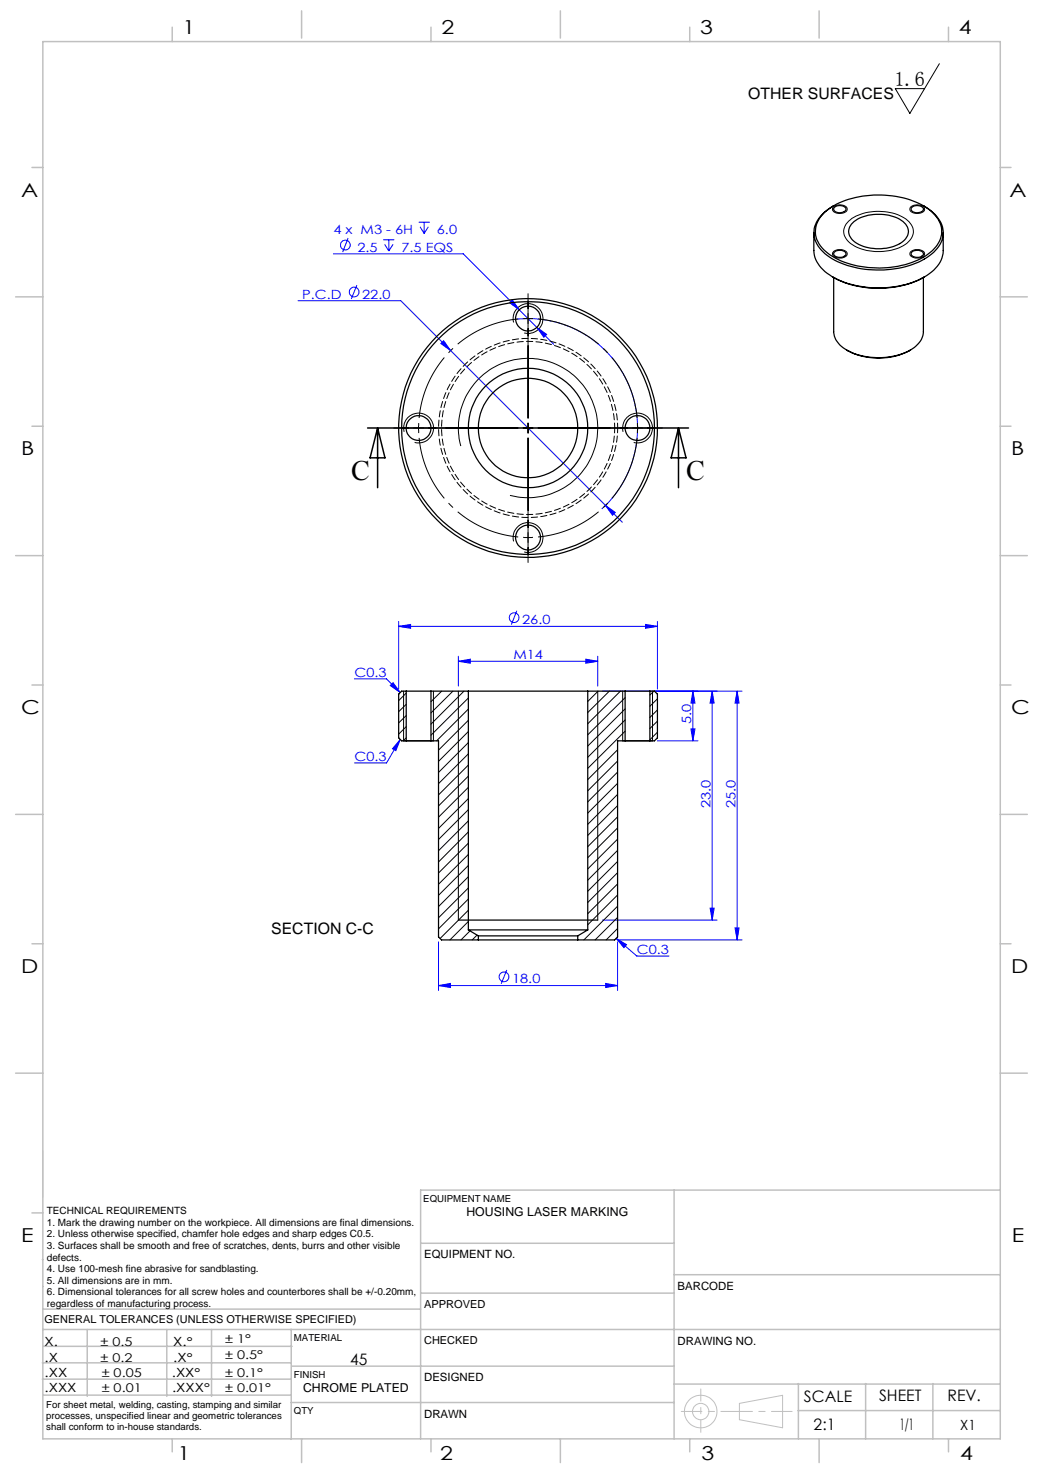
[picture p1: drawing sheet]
<svg xmlns="http://www.w3.org/2000/svg" width="210mm" height="297mm" viewBox="0 0 210 297" stroke-linecap="round" stroke-linejoin="round" font-family="sans-serif">
<g fill="none" stroke="#c0c0c0" stroke-width=".2">
<path d="M8.6 231.2v9.4M201 259.9h.1M148.6 282l8.7-1.6v6.5l-8.7-1.6z"/>
<circle cx="140.8" cy="283.7" r="3.3"/>
<circle cx="140.8" cy="283.7" r="1.64"/>
</g>
<path d="M136.9 283.6h22.3" fill="none" stroke="#c0c0c0" stroke-width=".2" stroke-dasharray="6.3 1.3 1.3 1.3" stroke-dashoffset="2.2"/>
<path d="M140.8 287.8v-8.7" fill="none" stroke="#c0c0c0" stroke-width=".2" stroke-dasharray="6.3 1.3 1.3 1.3" stroke-dashoffset="3.9"/>
<g fill="none" stroke="#c0c0c0" stroke-width=".3">
<path d="M8.6 8.4h192.4v280.7h-192.4zM34.6 5.5v2.9M60.6 2.2v5.5M86.6 5.5v2.9M112.6 2.2v5.5M138.6 5.5v2.9M164.6 2.2v5.5M190.6 5.5v2.9M6.4 33.7h2.2M201 33.7h2.2M3.1 59.7h5.5M201 59.7h5.4"/>
<path d="M6.4 85.7h2.2M201 85.7h2.2M3.1 111.7h5.5M201 111.7h5.4M6.4 137.7h2.2M201 137.7h2.2M3.1 163.7h5.5M201 163.7h5.4M6.4 189.6h2.2M201 189.6h2.2M3.1 215.6h5.5M201 215.6h5.4"/>
<path d="M135.5 239.1v50M201 239.1h-116.5v50M6.4 243.7h2.2M8.5 253.1h.1M8.6 258.5h.1M84.6 259.9h50.9M84.6 249.8h50.9M135.5 256.1h65.5M8.5 277.1h49.9M8.5 273.9h49.9M8.6 267.2h192.4M8.6 263.1h75.9"/>
<path d="M8.8 270.5h49.9M17.5 267.2v13.4M33.5 267.2v13.4M42.5 267.2v13.4M58.5 267.2v22M58.6 274.5h76.9M135.5 278.1h65.5M160.4 278v11.1M174 278v11.1M187.5 278v11.1M8.8 280.3h49.7M34.6 289.1v2.6"/>
<path d="M58.5 281.8h77M60.6 289.1v4.8M86.6 289.1v2.6M112.6 289.1v4.8M138.6 289.1v2.6M160.4 283.5h40.5M164.6 289.1v4.8M190.6 289.1v2.6"/>
</g>
<g fill="none" stroke="#00f" stroke-width=".2">
<path d="M67 51h26.1l18.2 18.2M70 47.8l-1.1 2.9M71.7 57.3l-1.1 2.8M77 48.2h2.2M77.3 49.1l.8 1.3M78.1 48.2v2.2M79 49.1l-.9 1.3M84.1 44.7h2.3M84.4 45.6l.8 1.3M85.2 44.7v2.2M86.1 45.6l-.9 1.3M59.9 60.4h20.6l10.1 10"/>
<path d="M89.1 68.5l1.5 1.9-2-1.4zM90.6 70.4l34.5 34.5M102.4 60.8l.5-.5 1.5 2zM103.6 64.2a22 22 0 0 1 22.5 12.7 22 22 0 0 1-5.2 25.4M107.9 65.8l2 1.4-.6 .6zM121.7 101.6l1.9 1.4-.5 .5zM71.2 136.4h6.5l2.7 2.8M79 137.2l1.4 2-2-1.4zM80.1 125.9l2.4-.4v.8zM80.1 124.9v13.6M80.1 125.9h52M92.1 131.9v6"/>
<path d="M92.1 132.9h28M92.1 132.9l2.4-.4v.8zM103.9 122.7l-1.1 2.8M117.7 132.5l2.4 .4-2.4 .4zM120.1 131.9v6M121.1 138.9h28M129.7 125.5l2.4 .4-2.4 .4zM132.1 124.9v13.6M139.2 138.9v10M139.2 138.9l.5 2.4h-.8zM143.1 138.9v46M143.1 138.9l.4 2.4h-.8z"/>
<path d="M148.1 138.9v50M148.1 138.9l.4 2.4h-.8zM80.4 148.6l-.8 2.2-.7-.3zM80.4 148.6l-2.7 4.7h-6.5M132.1 148.9h8.2M138.9 146.5h.8l-.5 2.4zM88.1 198l2.4-.4v.8zM88.1 189.3v9.7M88.1 198h36M101.8 194.9l-1.1 2.8M121.1 184.9h23M121.7 197.6l2.4 .4-2.4 .4z"/>
<path d="M123.8 188.6l2.1 1.2-.5 .6zM123.8 188.6l4.2 3.5h6.4M124.1 189.3v9.7M124.5 188.9h24.6M142.7 182.5h.8l-.4 2.4zM147.7 186.5h.8l-.4 2.4z"/>
<circle cx="69.4" cy="49.3" r=".99"/>
<circle cx="71.2" cy="58.7" r=".98"/>
<circle cx="103.3" cy="124.1" r=".97"/>
<circle cx="101.3" cy="196.3" r=".98"/>
</g>
<g fill="none" stroke="#000" stroke-width=".2">
<path d="M188.8 12.8l-6 10-2.9-5h5.9M106.1 59v25M167.5 41.5a2.08 2.08 0 0 1 2.7 .3 1.02 1.02 0 0 1-1.3 1.1 1.2 1.2 0 0 1-1.6-1.1zM167.5 50.5a1.86 1.86 0 0 1 2.8 .4 1.29 1.29 0 0 1-1.7 1 1.02 1.02 0 0 1-1.3-1.1zM170.6 44.4a10.2 10.2 0 0 1 9.3-1.4 4.6 4.6 0 0 1 3.7 3.4 4 4 0 0 1-2.9 3.4 10.7 10.7 0 0 1-10-1 2.7 2.7 0 0 1-.1-4.4zM183 50.7a2.03 2.03 0 0 1 2.8 .1 1.02 1.02 0 0 1-1.3 1.1 1.2 1.2 0 0 1-1.6-1.1zM183 41.7a2.03 2.03 0 0 1 2.8 .1 1.02 1.02 0 0 1-1.3 1.1 1.2 1.2 0 0 1-1.6-1.1zM103.2 64.8a2.99 2.99 0 0 1 2.7-3.8 2.99 2.99 0 0 1 3.2 3.3 2.99 2.99 0 0 1-3.8 2.6M105.1 64h2M79.1 86h25M81.2 86.8a3 3 0 0 1 2.6-3.8 3 3 0 0 1 3.3 3.3 3 3 0 0 1-3.8 2.6M84.1 85v2"/>
<path d="M92.6 89.6a14 14 0 0 1 12.3-17.5 14 14 0 0 1 15.2 15.2 14 14 0 0 1-17.6 12.3M105.1 86h2M106.1 85v2M106.1 88v25M108.1 86h25M125.2 86.8a3 3 0 0 1 2.6-3.8 3 3 0 0 1 3.3 3.2 3 3 0 0 1-3.7 2.7M128.1 85v2M103.2 108.8a2.99 2.99 0 0 1 2.7-3.8 2.99 2.99 0 0 1 3.2 3.3 2.99 2.99 0 0 1-3.8 2.6M105.1 108h2M81.1 138.9v10M87.1 138.9v10M92.1 138.9v46"/>
<path d="M120.1 138.9v46M125.1 138.9v10M131.1 138.9v10"/>
</g>
<path d="M81.1 148.9h6M125.1 148.9h6M92.1 184.9h28" fill="none" stroke="#000" stroke-width=".25"/>
<path d="M104.1 64.1a22 22 0 0 0-19.9 19.9M84.2 88a22 22 0 0 0 19.9 19.9M128 84a22 22 0 0 0-19.9-19.9M108.1 107.9a22 22 0 0 0 19.9-19.9" fill="none" stroke="#000" stroke-width=".2" stroke-dasharray="15.2 1.3 1.3 1.3" stroke-dashoffset="1.9" stroke-linecap="butt"/>
<path d="M73.9 86h64.5M75.9 86l1.5 6h-3zM75.9 86v12M136.3 86v12M136.3 86l1.6 6h-3z" fill="none" stroke="#000" stroke-width=".3"/>
<g fill="#00f">
<path d="M129.7 125.5l2.4 .4-2.4 .4zM80.1 125.9l2.4-.4v.8z"/>
<path d="M121.7 101.6l1.4 1.9 .5-.5zM89.1 68.5l-.5 .5 2 1.4zM107.9 65.8l1.4 2 .6-.6zM102.4 60.8l2 1.5-1.5-2zM92.1 132.9l2.4-.4v.8zM117.7 132.5l2.4 .4-2.4 .4zM88.1 198l2.4-.4v.8zM121.7 197.6l2.4 .4-2.4 .4zM123.8 188.6l2.1 1.2-.5 .6zM80.4 148.6l-.8 2.2-.7-.3zM78.4 137.8l.6-.6 1.4 2z"/>
<path d="M138.9 146.5h.8l-.5 2.4zM139.2 138.9l.5 2.4h-.8zM147.7 186.5h.8l-.4 2.4zM148.1 138.9l.4 2.4h-.8z"/>
<path d="M143.1 138.9l.4 2.4h-.8zM142.7 182.5h.8l-.4 2.4z"/>
</g>
<g fill="none" stroke="#000" stroke-width=".25">
<path d="M163.5 46.8v3.5a6.5 6.5 0 0 0 3.7 5.3 20.4 20.4 0 0 0 18.5 .1M165.7 42.7a16.8 16.8 0 0 1 12.2-3.5 15.4 15.4 0 0 1 9.7 3.7 4.9 4.9 0 0 1-.6 7.8 17.4 17.4 0 0 1-12.5 3.1 13.7 13.7 0 0 1-9.6-4.4 4.8 4.8 0 0 1 .8-6.7zM167.4 55.7l.2 .1M167.5 55.8v10.9a5.2 5.2 0 0 0 3.8 4.2 14.5 14.5 0 0 0 11.6-.5M167.6 41.3a7 7 0 0 0-4 5.1 6.2 6.2 0 0 0 3.6 5.6 20.2 20.2 0 0 0 19.1-.3 5.8 5.8 0 0 0 3.2-5.7 7 7 0 0 0-4-4.7M167.7 41.7a1.63 1.63 0 0 1 2.3 .2 1.09 1.09 0 0 1-1.4 .9 .86 .86 0 0 1-1-1zM167.7 50.7a1.5 1.5 0 0 1 2.3 .3 1.44 1.44 0 0 1-2.2 .4l-.3-.4zM171.1 45a8.3 8.3 0 0 1 8.5-1.5 3.5 3.5 0 0 1 2.9 3.3 4.2 4.2 0 0 1-3.4 2.9 8.7 8.7 0 0 1-7.8-1.4 2.28 2.28 0 0 1-.2-3.3zM183.1 41.8a1.62 1.62 0 0 1 2.5 .1 1.09 1.09 0 0 1-1.5 .9 .86 .86 0 0 1-1-1zM183.2 50.7a1.5 1.5 0 0 1 2.4 .3 1.44 1.44 0 0 1-2.3 .4l-.2-.4zM185.6 55.8v10.9a4.5 4.5 0 0 1-2.7 3.7M185.7 55.7a19.8 19.8 0 0 1-18.1 .1"/>
<path d="M189.5 46.8v3.5a6.4 6.4 0 0 1-3.8 5.4M170.2 70.4a13.6 13.6 0 0 0 12.7 0M81.6 138.9h5M81.6 138.9h-.9l-.6 .6v8.8l.6 .6h.9M81.6 138.9v10M86.6 138.9h7.5M86.6 138.9v10M94.1 138.9h24M94.1 138.9v48M118.1 138.9v48M118.1 138.9h7.5M125.6 138.9h5"/>
<path d="M125.6 138.9v10M130.6 138.9h.9l.6 .6v8.8l-.6 .6h-.9M130.6 138.9v10M81.6 148.9h5M86.6 148.9h1.5v39.4l.6 .6h7.4M125.6 148.9h5M125.6 148.9h-1.5v39.4l-.6 .6h-7.4M94.1 186.9h24M94.1 186.9l2 1.2M96.1 188.1h20M96.1 188.9h20M96.1 188.1v.8"/>
<path d="M116.1 188.1v.8M118.1 186.9l-2 1.2"/>
<circle cx="106.1" cy="64" r="2.5"/>
<circle cx="84.1" cy="86" r="2.5"/>
<circle cx="106.1" cy="86" r="10"/>
<circle cx="106.1" cy="86" r="26"/>
<circle cx="106.1" cy="86" r="12"/>
<circle cx="106.1" cy="86" r="25.4"/>
<circle cx="128.1" cy="86" r="2.5"/>
<circle cx="106.1" cy="108" r="2.49"/>
</g>
<path d="M123.5 86a17.4 17.4 0 0 1-25.7 15.3 17.4 17.4 0 0 1-1.1-29.9 17.4 17.4 0 0 1 26.8 13.3v1.3M124.1 86a18 18 0 0 0-26.6-15.8 18 18 0 0 0-1.1 30.9 18 18 0 0 0 27.7-13.8v-1.3" fill="none" stroke="#000" stroke-width=".2" stroke-dasharray="1.3 .6" stroke-dashoffset=".3"/>
<g fill="none" stroke="#000" stroke-width=".2">
<path d="M81.6 139.3l-1.5 1.5M88.8 138.9l-2.2 2.1M91 138.9l-4.4 4.4M93.2 138.9l-6.6 6.6M120.2 138.9l-2.1 2.1M122.4 138.9l-4.3 4.3M124.7 138.9l-6.6 6.5M131.4 138.9l-.8 .8M81.6 141.5l-1.5 1.5M81.6 143.8l-1.5 1.5M81.6 146l-1.5 1.5M81.6 148.3l-.6 .6"/>
<path d="M94.1 140.3l-7.5 7.4M94.1 142.5l-6.4 6.4M94.1 144.7l-6 6M94.1 147l-6 6M94.1 149.2l-6 6M94.1 151.5l-6 6M94.1 153.7l-6 6M94.1 156l-6 6M94.1 158.2l-6 6M124.1 150.7l-6 6M124.1 152.9l-6 6M124.1 157.4l-6 6"/>
<path d="M124.1 155.1l-6 6M124.1 159.6l-6 6.1M125.6 144.7l-7.5 7.5M125.6 140.2l-7.5 7.5M125.6 142.4l-7.5 7.5M125.6 146.9l-7.5 7.5M132.1 142.7l-1.5 1.5M132.1 147.1l-1.5 1.6M132.1 140.4l-1.5 1.5M132.1 144.9l-1.5 1.5M94.1 160.5l-6 6M94.1 162.7l-6 6"/>
<path d="M94.1 165l-6 6M94.1 167.2l-6 6M94.1 169.4l-6 6M94.1 171.7l-6 6M94.1 173.9l-6 6M94.1 176.2l-6 6M94.1 178.4l-6 6M124.1 161.9l-6 6M124.1 164.1l-6 6M124.1 166.4l-6 6M124.1 168.6l-6 6M124.1 170.9l-6 6"/>
<path d="M124.1 173.1l-6 6M124.1 175.4l-6 6M124.1 177.6l-6 6M124.1 179.8l-6 6M94.1 180.7l-6 6M94.1 182.9l-5.7 5.7M94.1 185.2l-3.7 3.7M94.4 187.1l-1.8 1.8M95.8 187.9l-.9 1M124.1 182.1l-6.8 6.8M124.1 184.4l-4.5 4.5M124.1 186.6l-2.3 2.3"/>
</g>
<g font-size="5.6">
<text x="70.6" y="96.4">C</text>
<text x="137.9" y="96.4">C</text>
</g>
<text font-size="4.1" x="179.8" y="17.2">1.6</text>
<g font-size="3.9">
<text x="36.7" y="6.9">1</text>
<text x="88.7" y="6.9">2</text>
<text x="140.7" y="6.9">3</text>
<text x="192.7" y="6.9">4</text>
<text x="4.2" y="39.5">A</text>
<text x="202.9" y="39.5">A</text>
<text x="4.2" y="91.5">B</text>
<text x="203.2" y="91.5">B</text>
<text x="4.2" y="143.5">C</text>
<text x="203.2" y="143.5">C</text>
<text x="4.2" y="195.5">D</text>
<text x="203.2" y="195.5">D</text>
<text x="4.2" y="249.6">E</text>
<text x="203.3" y="249.6">E</text>
<text x="35.7" y="293.4">1</text>
<text x="88.4" y="293.4">2</text>
<text x="141" y="293.4">3</text>
<text x="193" y="293.4">4</text>
</g>
<g font-size="3.2">
<text x="150.4" y="20">OTHER SURFACES</text>
<text x="54.5" y="187.6">SECTION C-C</text>
<text x="70.4" y="274.2">45</text>
<text x="161.6" y="281.7">SCALE</text>
<text x="176.7" y="281.5">SHEET</text>
<text x="190.4" y="281.5">REV.</text>
<text x="163.5" y="287.3">2:1</text>
<text x="180.8" y="287.3">1/1</text>
</g>
<text font-size="2.8" x="193" y="287.3">X1</text>
<g font-size="2.6" fill="#00f">
<text x="67" y="47.1">4 x M3 - 6H</text>
<text x="87.8" y="47.1">6.0</text>
<text x="71.8" y="50.6">2.5</text>
<text x="80.7" y="50.6">7.5 EQS</text>
<text x="60.7" y="60">P.C.D</text>
<text x="72.8" y="60">22.0</text>
<text x="104.9" y="125.5">26.0</text>
<text x="71.2" y="136">C0.3</text>
<text x="103.2" y="132.5">M14</text>
<text x="138.9" y="145.5" transform="rotate(-90 138.9 145.5)">5.0</text>
<text x="71.2" y="152.9">C0.3</text>
<text x="142.8" y="162.5" transform="rotate(-90 142.8 162.5)">23.0</text>
<text x="147.8" y="162.5" transform="rotate(-90 147.8 162.5)">25.0</text>
<text x="128" y="191.7">C0.3</text>
<text x="102.9" y="197.6">18.0</text>
</g>
<g font-size="2.5">
<text x="93.7" y="244.4">HOUSING LASER MARKING</text>
<text x="8.9" y="273.6">.X</text>
<text x="8.9" y="270.4">X.</text>
<text x="34.8" y="273.7">.X°</text>
<text x="34.8" y="270.5">X.°</text>
<text x="9" y="276.7">.XX</text>
<text x="9" y="279.7">.XXX</text>
<text x="34.5" y="276.7">.XX°</text>
<text x="34.6" y="279.8">.XXX°</text>
<text x="60.9" y="279.8">CHROME PLATED</text>
</g>
<g font-size="2.4">
<text x="45.2" y="270">± 1°</text>
<text x="20.2" y="270.4">± 0.5</text>
<text x="20.2" y="273.7">± 0.2</text>
<text x="45.2" y="273.2">± 0.5°</text>
<text x="20.4" y="279.7">± 0.01</text>
<text x="20.4" y="276.7">± 0.05</text>
<text x="45.2" y="276.7">± 0.1°</text>
<text x="45.2" y="279.7">± 0.01°</text>
</g>
<g font-size="2.3">
<text x="85.2" y="252.9">EQUIPMENT NO.</text>
<text x="136.2" y="259.2">BARCODE</text>
<text x="136.2" y="270.2">DRAWING NO.</text>
<text x="85.2" y="277.6">DESIGNED</text>
<text x="85.2" y="284.9">DRAWN</text>
</g>
<g font-size="2.2">
<text x="85.2" y="262.8">APPROVED</text>
<text x="8.9" y="265.9">GENERAL TOLERANCES (UNLESS OTHERWISE SPECIFIED)</text>
<text x="85.2" y="270.1">CHECKED</text>
</g>
<g font-size="2">
<text x="9.4" y="244">TECHNICAL REQUIREMENTS</text>
<text x="9.4" y="246.3">1. Mark the drawing number on the workpiece. All dimensions are final dimensions.</text>
<text x="9.4" y="248.6">2. Unless otherwise specified, chamfer hole edges and sharp edges C0.5.</text>
<text x="9.4" y="251">3. Surfaces shall be smooth and free of scratches, dents, burrs and other visible</text>
<text x="9.4" y="253.3">defects.</text>
<text x="9.4" y="255.6">4. Use 100-mesh fine abrasive for sandblasting.</text>
<text x="9.4" y="258">5. All dimensions are in mm.</text>
<text x="9.4" y="260.3">6. Dimensional tolerances for all screw holes and counterbores shall be +/-0.20mm,</text>
<text x="9.4" y="262.6">regardless of manufacturing process.</text>
</g>
<g font-size="1.9">
<text x="85.1" y="241.5">EQUIPMENT NAME</text>
<text x="59.1" y="269.5">MATERIAL</text>
<text x="59.1" y="276.9">FINISH</text>
<text x="9.3" y="282.9">For sheet metal, welding, casting, stamping and similar</text>
<text x="9.3" y="285.2">processes, unspecified linear and geometric tolerances</text>
<text x="9.3" y="287.4">shall conform to in-house standards.</text>
<text x="59.1" y="284.2">QTY</text>
</g>
</svg>
